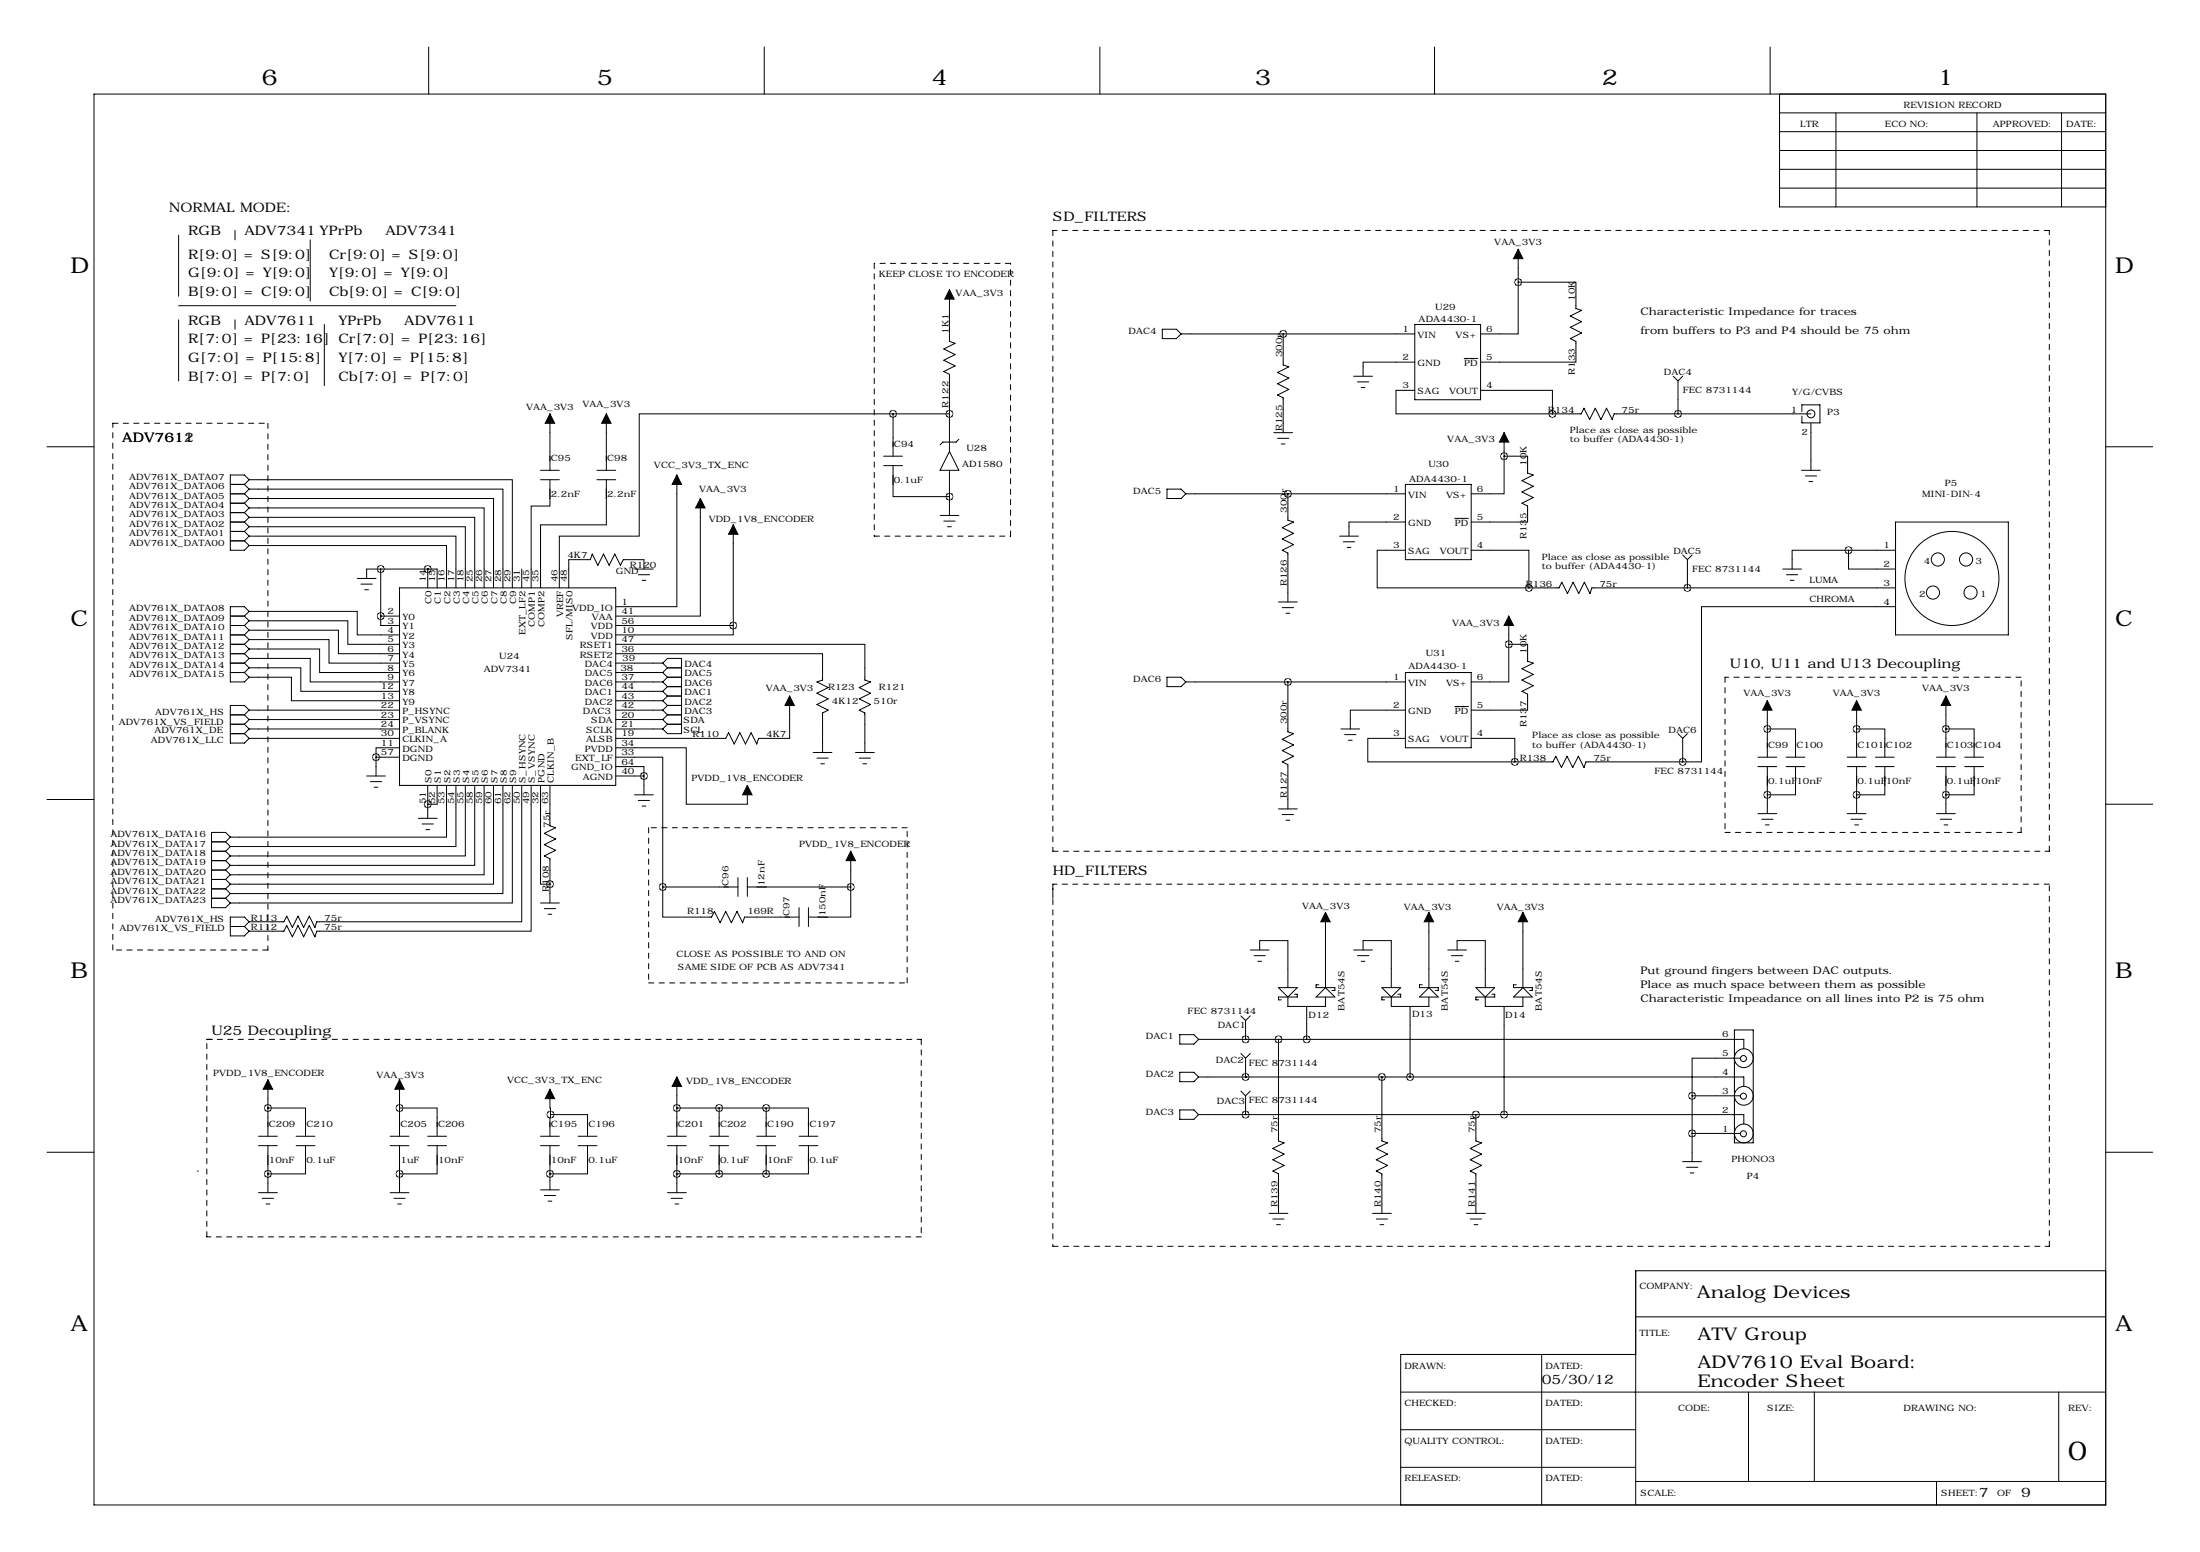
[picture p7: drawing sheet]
<svg xmlns="http://www.w3.org/2000/svg" width="594mm" height="419mm" viewBox="0 0 594 419" stroke-linecap="round" stroke-linejoin="round" font-family="sans-serif">
<g fill="none" stroke="#000" stroke-width=".27">
<path d="M115.8 12.7v12.7M206.5 12.7v12.7M297.2 12.7v12.7M387.6 12.7v12.7M478.3 12.7v12.7M25.4 25.4h543.6v381h-543.6zM480.8 25.4v30.5h88.2M480.8 30.5h88.2M480.8 35.6h88.2M496.1 30.5v25.4M534.2 30.5v25.4M557 30.5v25.4"/>
<path d="M480.8 40.6h88.2M480.8 45.7h88.2M480.8 50.8h88.2M48.3 63.5v16.5M63.5 62.2v2.6M83.8 64.8v16.5M256.5 78.2v14l1.6 .5-3.1 1.5 3.1 1.6-3.1 1.5 3.1 1.5-3.1 1.5 1.5 .8v20.8M410.2 76.2h15.6v7.1l1.5 .5-3 1.5 3 1.6-3 1.5 3 1.5-3 1.5 1.5 .8v5.6h-25.8M410.2 76.2v14h-10.2M410.2 67.3v8.9M48.3 86.4v16.5M48.3 82.6h74.9"/>
<path d="M63.5 86.4v2.5M87.6 87.6v16.5M314 88.9h3.9l1.2 1.3-1.2 1.2h-3.9zM319.1 90.2h63.2M346.7 90.2v8.4l1.5 .5-3 1.5 3 1.5-3 1.5 3 1.6-3 1.5 1.5 .7v9.4M382.3 97.8h-14v3.8M382.3 87.6h17.7v20.3h-17.7zM395.6 96.8h3.7M148.6 111.8v15.2M163.8 111.8v15.2M241.3 111.8h-68.6v33h-21.6v14M241.3 111.8v11.4"/>
<path d="M241.3 111.8h15.2M259.1 118.6l-.8 .8h-3.5l-.8 .7M344.2 116.8h5M345.2 118.4h3M346.2 119.9h1M365.8 101.6h5M366.8 103.1h3M367.8 104.6h1M382.3 105.4h-5.1v6.4h42.3M400 105.4h19.5v6.4M406.4 116.8v6.4M419.5 111.8h7.7l.8-1.6 1.5 3.1 1.5-3.1 1.6 3.1 1.5-3.1 1.5 3.1 .5-1.5h53.2"/>
<path d="M452.1 101.6l1.3 1.3M453.4 102.9v8.9M454.7 101.6l-1.3 1.3M486.9 111.2v-1.9h4.8v4.9h-4.8v-1.8M489.3 111.8h.1M489.3 114.3v12.7M12.7 120.6h12.7M62.2 130.8h3.8M62.2 133.3h3.8M62.2 135.9h3.8M62.2 138.4h3.8M66 130.8l1.3 1.3"/>
<path d="M66 133.3l1.3 1.3M66 135.9l1.3 1.3M66 138.4l1.3 1.3M67.3 139.7h61v19.1M67.3 137.2h63.5v21.6M67.3 134.6h66v24.2M67.3 132.1h68.6v26.7M67.3 129.5h71.1v29.3M67.3 129.5l-1.3-1.2h-3.8v20.3h3.8l1.3-1.3M67.3 129.5l-1.3 1.3M67.3 132.1l-1.3 1.2M67.3 134.6l-1.3 1.3"/>
<path d="M67.3 137.2l-1.3 1.2M67.3 139.7l-1.3 1.3M146 127h5.1M146 129.5h5.1M148.6 129.5v7.2h-5.1v22.1M161.3 127h5.1M161.3 129.5h5.1M163.8 129.5v12.2h-17.8v17.1M182.9 128.3v35.5h-16.5M189.2 134.6v31.8h-22.8M238.8 123.2h5M238.8 125.7h5"/>
<path d="M241.3 125.7v8.4h15.2M254 139.2h5.1M256.5 127v12.2M256.5 121.9l2.6 5.1h-5.1zM315.3 132.1h3.8l1.3 1.2-1.3 1.3h-3.8zM320.4 133.3h59.3M348 133.3v7.2l1.5 .5-3 1.5 3 1.5-3 1.5 3 1.6-3 1.5 1.5 .8v13.2M379.7 130.8h17.8v20.3h-17.8zM393.1 140h3.6M406.4 123.2h6.3v4.6l1.6 .5-3.1 1.5 3.1 1.5-3.1 1.5 3.1 1.6-3.1 1.5 1.5 .8v4.3h-15.2M406.4 123.2v10.1h-8.9M486.8 127h5"/>
<path d="M487.8 128.5h3M488.8 130h1M569 120.6h12.7M62.2 141h3.8M62.2 143.5h3.8M62.2 146.1h3.8M66 141l1.3 1.2M66 143.5l1.3 1.3M66 146.1l1.3 1.2M67.3 147.3h53.3v11.5M67.3 144.8h55.9v14M67.3 142.2h58.4v16.6"/>
<path d="M67.3 142.2l-1.3 1.3M67.3 144.8l-1.3 1.3M96.5 156.2h5.1M97.5 157.7h3.1M98.6 159.3h1M99.1 156.2v-2.5h19v5.1M102.9 153.7v15.2h5M107.9 158.8h58.5v53.3h-58.5zM115.6 153.7h.1M115.6 153.7v5.1M141 153.7v5.1M171.4 153.7h5.1"/>
<path d="M172.5 155.2h3M173.5 156.7h1M174 153.7v-2.6h-5.6l-.8 1.6-1.5-3.1-1.5 3.1-1.5-3.1-1.6 3.1-1.5-3.1-.5 1.5h-5.8v7.7M198.1 141.7v27.2M255 140.7h3.1M256 142.2h1M361.9 144.8h5.1M363 146.3h3M364 147.8h1M379.7 141h-15.2v3.8M379.7 148.6h-7.6v10.2h41M397.5 148.6h15.6v10.2"/>
<path d="M413.1 158.8h8.1l.8-1.6 1.5 3.1 1.5-3.1 1.6 3.1 1.5-3.1 1.5 3.1 .5-1.5h82.1M454.7 149.9l1.2 1.2M455.9 151.1v7.7M457.2 149.9l-1.3 1.2M481.7 153.7h5.1M482.7 155.2h3M483.7 156.7h1M499.5 148.6h-15.3v5.1M499.5 148.6v5.1h12.7M499.5 148.6h12.7M512.2 141h30.4v30.4h-30.4zM62.2 171.4h3.8"/>
<path d="M62.2 166.4h3.8M62.2 168.9h3.8M62.2 174h3.8M62.2 176.5h3.8M62.2 179.1h3.8M66 179.1l1.3 1.2M66 176.5l1.3 1.3M66 174l1.3 1.3M66 171.4l1.3 1.3M66 168.9l1.3 1.3M66 166.4l1.3 1.2M67.3 170.2h24.1v6.3h16.5"/>
<path d="M67.3 172.7h21.6v6.4h19M67.3 175.3h19.1v6.3h21.5M67.3 177.8h16.5v6.3h24.1M67.3 167.6h26.7v6.4h13.9M67.3 165.1h29.2v6.3h11.4M67.3 165.1l-1.3-1.3h-3.8v20.3h3.8l1.3-1.2M67.3 177.8l-1.3 1.3M67.3 175.3l-1.3 1.2M67.3 172.7l-1.3 1.3M67.3 170.2l-1.3 1.2M67.3 167.6l-1.3 1.3M67.3 165.1l-1.3 1.3"/>
<path d="M102.9 166.4h.1M102.9 166.4h5M166.4 176.5h55.8v7.1l-1.5 .5 3.1 1.6-3.1 1.5 3.1 1.5-3.1 1.5 3.1 1.6-1.6 .7v10.7M166.4 174h67.3v9.6l1.5 .5-3 1.6 3 1.5-3 1.5 3 1.5-3 1.6 1.5 .7v10.7M166.4 168.9h31.7M166.4 179.1h12.7M179.1 179.1l1.2-1.3h3.8v20.3h-3.8l-1.2-1.3M179.1 179.1l1.2 1.2M198.1 168.9v2.5h-31.7M345.4 162.6h5.1M346.5 164.1h3M347.5 165.6h1"/>
<path d="M407.7 174h5v4.6l1.6 .5-3.1 1.5 3.1 1.5-3.1 1.5 3.1 1.6-3.1 1.5 1.5 .8v4.3h-15.2M407.7 174v10.1h-10.2M407.7 166.4v7.6M512.2 163.8h-52.5v41.9h-5M62.2 181.6h3.8M62.2 198.1h3.8M62.2 195.6h3.8M62.2 193h3.8M66 195.6l1.3 1.2M66 198.1l1.3 1.3M66 193l1.3 1.3M66 181.6l1.3 1.3"/>
<path d="M67.3 180.3h14v6.4h26.6M67.3 182.9h11.4v6.3h29.2M67.3 191.8h40.6M67.3 199.4h40.6M67.3 194.3h40.6M67.3 196.8h40.6M67.3 191.8l-1.3-1.3h-3.8v10.2h3.8l1.3-1.3M67.3 196.8l-1.3 1.3M67.3 194.3l-1.3 1.3M67.3 191.8l-1.3 1.2M67.3 180.3l-1.3 1.3M166.4 181.6h12.7"/>
<path d="M166.4 184.1h12.7M166.4 191.8h12.7M166.4 186.7h12.7M166.4 189.2h12.7M166.4 194.3h12.7M166.4 196.8h12.7M179.1 194.3l1.2 1.3M179.1 191.8l1.2 1.2M179.1 189.2l1.2 1.3M179.1 186.7l1.2 1.3M179.1 184.1l1.2 1.3M179.1 181.6l1.2 1.3"/>
<path d="M180.3 195.6h3.8M180.3 195.6l-1.2 1.2M180.3 193h3.8M180.3 193l-1.2 1.3M180.3 190.5h3.8M180.3 190.5l-1.2 1.3M180.3 188h3.8M180.3 188l-1.2 1.2M180.3 185.4h3.8M180.3 185.4l-1.2 1.3M180.3 182.9h3.8M180.3 182.9l-1.2 1.2"/>
<path d="M180.3 180.3h3.8M180.3 180.3l-1.2 1.3M213.4 188v11.4h-8.4l-.5 1.5-1.6-3-1.5 3-1.5-3-1.5 3-1.6-3-.7 1.5h-29.7M315.3 182.9h3.8l1.3 1.2-1.3 1.3h-3.8zM320.4 184.1h59.3M348 184.1v13.5l1.5 .5-3 1.5 3 1.6-3 1.5 3 1.5-3 1.5 1.5 .8v11.9M362.3 196.8h5.1M363.3 198.4h3.1M364.3 199.9h1.1M379.7 191.8h-14.9v5M379.7 199.4h-10.1v6.3h39.7M379.7 181.6h17.8v20.3h-17.8z"/>
<path d="M393.1 190.8h3.6M397.5 199.4h11.8v6.3M453.4 198.1l1.3 1.3M454.7 199.4v6.3M455.9 198.1l-1.2 1.3M477.5 196.8h7.6v7.7M477.5 189.2v15.3M501.6 196.8h7.7v7.7M501.6 189.2v15.3M525.8 196.8h7.6v7.7M525.8 188v16.5M12.7 215.9h12.7"/>
<path d="M99.1 209.5h5M100.1 211.1h3M101.1 212.6h1M101.6 204.5h6.3M101.6 204.5v5M107.9 201.9h-6.3v2.6M115.6 217.2h.1M115.6 212.1v8.9M118.1 212.1v5.1h-2.5M120.6 212.1v14h-58.4M123.2 212.1v16.5h-61M125.7 212.1v19h-63.5"/>
<path d="M128.3 212.1v21.6h-66.1M130.8 212.1v24.1h-68.6M133.3 212.1v26.7h-71.1M135.9 212.1v29.2h-73.7M138.4 212.1v31.7h-76.2M141 212.1v36.8h-55.4l-.5 1.5-1.5-3-1.6 3-1.5-3-1.5 3-1.5-3-.8 1.5h-9.4M143.5 212.1v39.4h-57.9l-.5 1.5-1.5-3.1-1.6 3.1-1.5-3.1-1.5 3.1-1.5-3.1-.8 1.6h-9.4M146 212.1v26.7h2.6M148.6 212.1v10.9l1.5 .5-3 1.5 3 1.6-3 1.5 3 1.5-3 1.5 1.5 .8v11.9M166.4 207h7.6v2.5M166.4 201.9h19v15.3h16.5v-5.1M166.4 204.5h12.7v35"/>
<path d="M166.4 209.5h7.6M171.4 214.6h5.1M172.5 216.2h3M173.5 217.7h1M174 209.5v5.1M219.7 203.2h5.1M220.7 204.7h3.1M221.7 206.2h1.1M231.1 203.2h5.1M232.2 204.7h3M233.2 206.2h1M345.4 218.4h5.1"/>
<path d="M346.5 220h3M409.3 205.7h10.3l.8-1.5 1.5 3.1 1.5-3.1 1.5 3.1 1.6-3.1 1.5 3.1 .5-1.6h26.2M475 204.5h5.1M475 207h5.1M475 219.7h5.1M477.5 207v12.7M482.6 204.5h5.1M482.6 207h5.1M485.1 207v7.6h-7.6M499.1 204.5h5.1M499.1 207h5.1M499.1 219.7h5.1"/>
<path d="M501.6 207v12.7M506.7 204.5h5.1M506.7 207h5.1M509.3 207v7.6h-7.7M523.2 204.5h5.1M523.2 207h5.1M523.2 219.7h5.1M525.8 207v12.7M530.9 204.5h5M530.9 207h5M533.4 207v7.6h-7.6M569 217.2h12.7"/>
<path d="M57.1 227.3h3.9M57.1 229.9h3.9M57.1 232.4h3.9M57.1 234.9h3.9M57.1 237.5h3.9M61 227.3l1.2 1.3M61 229.9l1.2 1.2M61 232.4l1.2 1.3M61 234.9l1.2 1.3M61 237.5l1.2 1.3M62.2 226.1l-1.2 1.2M62.2 226.1l-1.2-1.3h-3.9v20.3h3.9l1.2-1.3"/>
<path d="M62.2 228.6l-1.2 1.3M62.2 231.1l-1.2 1.3M62.2 233.7l-1.2 1.2M62.2 236.2l-1.2 1.3M62.2 238.8l-1.2 1.2M113 221h5.1M114 222.5h3.1M115.1 224h1M179.1 239.5v8.1h13.2l.7-1.5 1.6 3.1 1.5-3.1 1.5 3.1 1.5-3.1 1.6 3.1 .5-1.6h14.7M179.1 239.5h20.3M199.4 237v5.1M201.9 239.5h28"/>
<path d="M201.9 237v5.1M229.9 239.5v8.1h-11.5M229.9 229.9v9.6M347.5 221.5h1M476 221.2h3M477 222.8h1M500.1 221.2h3.1M501.1 222.8h1.1M524.3 221.2h3M525.3 222.8h1M57.1 240h3.9M57.1 242.6h3.9"/>
<path d="M61 242.6l1.2 1.2M61 240l1.2 1.3M62.2 250.2h3.8M62.2 241.3l-1.2 1.3M66 250.2l1.3 1.3M67.3 248.9l-1.3-1.3h-3.8v5.1h3.8l1.3-1.2M67.3 248.9l-1.3 1.3M146 243.8h5.1M147.1 245.4h3M148.1 246.9h1M215.9 245.1v5.1M218.4 245.1v5.1"/>
<path d="M337.8 256.5h5.1M338.8 258.1h3.1M339.9 259.6h1M340.4 256.5v-2.5h7.6v12.7M358.1 246.4v20.3M365.8 256.5h5M366.8 258.1h3M367.8 259.6h1M368.3 256.5v-2.5h7.6v12.7M386.1 246.4v20.3M391.2 256.5h5M392.2 258.1h3"/>
<path d="M393.2 259.6h1M393.7 256.5v-2.5h7.6v12.7M411.5 246.4v20.3M318.8 279.4h3.8l1.2 1.3-1.2 1.2h-3.8zM335.3 274.3l1.2 1.3M336.5 275.6v5.1M337.8 274.3l-1.3 1.3M345.4 266.7h5.1l-2.5 2.5zM348 269.2v2.6h10.1v-2.6M349.8 268.5h.7v.7h-5.1v.8h.8M353.1 271.8v8.9M355.6 269.2l2.5-2.5 2.6 2.5z"/>
<path d="M356.4 265.9h-.8v.8h5.1v.8h-.8M373.4 266.7h5.1l-2.6 2.5zM375.9 269.2v2.6h10.2v-2.6M377.7 268.5h.8v.7h-5.1v.8h.7M381 271.8v19M383.5 269.2l2.6-2.5 2.5 2.5zM384.3 265.9h-.8v.8h5.1v.8h-.7M398.8 266.7h5.1l-2.6 2.5zM401.3 269.2v2.6h10.2v-2.6M403.1 268.5h.8v.7h-5.1v.8h.7M406.4 271.8v29.2M408.9 269.2l2.6-2.5 2.5 2.5z"/>
<path d="M409.7 265.9h-.8v.8h5.1v.8h-.7M468.6 278.1h5.1v30.5h-5.1zM72.4 299.2h10.1v7.6M72.4 291.6v15.2M107.9 299.2h10.2v7.6M107.9 291.6v15.2M148.6 294.1l.1 6.9M182.9 290.8v16M182.9 299.2h24.1M194.3 299.2v7.6M207 299.2h11.4v7.6M207 299.2v7.6"/>
<path d="M318.8 299.7h3.8l1.2 1.3-1.2 1.3h-3.8zM318.8 289.6h3.8l1.2 1.2-1.2 1.3h-3.8zM323.8 280.7h147.4v2.5M323.8 290.8h147.4v2.6M335.3 284.5l1.2 1.3M335.3 294.6l1.2 1.3M336.5 290.8h.1M336.5 280.7h.1M336.5 285.8v5M336.5 295.9v5.1M337.8 284.5l-1.3 1.3M337.8 294.6l-1.3 1.3"/>
<path d="M345.4 280.7v27.4l1.6 .5-3.1 1.5 3.1 1.6-3.1 1.5 3.1 1.5-3.1 1.5 1.5 .8v10.7M373.4 290.8v17.3l1.5 .5-3 1.5 3 1.6-3 1.5 3 1.5-3 1.5 1.5 .8v10.7M457.2 295.9h13M457.2 295.9v17.8M470.2 285.8h-13v10.1M12.7 311.1h12.7M53.3 316.2h.1M69.8 306.8h5.1M69.8 309.4h5.1M72.4 309.4v12.7M80 306.8h5.1M80 309.4h5.1"/>
<path d="M82.5 309.4v7.6h-10.1M105.4 306.8h5.1M105.4 309.4h5.1M107.9 309.4v12.7M115.6 306.8h5M115.6 309.4h5M118.1 309.4v7.6h-10.2M146 306.8h5.1M146 309.4h5.1M148.6 309.4v11.9M148.7 301l-.1 5.8M148.7 301h10v5.8"/>
<path d="M156.2 306.8h5.1M156.2 309.4h5.1M158.7 309.4v7.6h-10.1M180.3 306.8h5.1M180.3 309.4h5.1M182.9 309.4v12.7M182.9 317h24.1M191.8 306.8h5M191.8 309.4h5M194.3 309.4v7.6M204.5 306.8h5M204.5 309.4h5"/>
<path d="M207 309.4v7.6M215.9 306.8h5.1M215.9 309.4h5.1M218.4 309.4v7.6h-11.4M323.8 301h147.4v2.5M336.5 301h.1M398.8 301v7.1l1.5 .5-3 1.5 3 1.6-3 1.5 3 1.5-3 1.5 1.5 .8v10.7M454.7 313.7h5M455.7 315.2h3M456.7 316.7h1M457.2 306.1h13M569 311.1h12.7"/>
<path d="M69.8 322.1h5.1M70.9 323.6h3M71.9 325.1h1M105.4 322.1h5.1M106.4 323.6h3.1M107.4 325.1h1.1M146 321.3h5.1M147.1 322.8h3M148.1 324.4h1M180.3 322.1h5.1M181.4 323.6h3M182.4 325.1h1"/>
<path d="M342.9 327.7h5.1M343.9 329.2h3.1M344.9 330.7h1M370.8 327.7h5.1M371.9 329.2h3M372.9 330.7h1M396.2 327.7h5.1M397.3 329.2h3M398.3 330.7h1M442 355.6h127M569 343.2h-127v63.2M378.5 375.9h190.5"/>
<path d="M416.6 365.8v40.6M442 365.8h-63.5v40.6M472.4 375.9v24.1M490.2 375.9v24.1M556.3 375.9v24.1M378.5 386.1h63.5M378.5 396.2h63.5M442 400h127M523.2 400v6.4"/>
<circle cx="489.3" cy="111.8" r="1.07"/>
<circle cx="523.6" cy="151.1" r="1.78"/>
<circle cx="527.4" cy="156.2" r="12.7"/>
<circle cx="531.2" cy="151.1" r="1.78"/>
<circle cx="522.3" cy="160" r="1.78"/>
<circle cx="532.4" cy="160" r="1.78"/>
<circle cx="471.1" cy="285.9" r=".81"/>
<circle cx="471.1" cy="296" r=".81"/>
<circle cx="471.2" cy="285.7" r="2.54"/>
<circle cx="471.2" cy="295.9" r="2.54"/>
<circle cx="471.1" cy="306.2" r=".81"/>
<circle cx="471.2" cy="306.1" r="2.54"/>
</g>
<g fill="none" stroke="#000" stroke-width=".27" stroke-dasharray="1.4 1.4">
<path d="M236.2 71.1v73.7M273 71.1h-36.8M284.5 62.2v167.7M553.7 62.2h-269.2M30.5 114.3h41.9M72.4 114.3v142.2M236.2 144.8h36.8M273 144.8v-73.7M466.1 182.9v41.9M546.1 182.9h-80M175.3 223.5v41.9M245.1 223.5h-69.8"/>
<path d="M284.5 229.9h269.2M284.5 238.8v3.8M466.1 224.8h80M546.1 224.8v-41.9M553.7 229.9v-167.7M553.7 238.8h-269.2M30.5 256.5v-142.2M72.4 256.5h-41.9M284.5 240v96.5M175.3 265.4h69.8M245.1 265.4v-41.9M55.9 280.7h193"/>
<path d="M55.9 280.7h2.5M248.9 280.7v53.3M55.9 334v-53.3M248.9 334h-193M284.5 336.5h269.2M553.7 336.5v-97.7"/>
</g>
<g fill="#000" stroke="#000" stroke-width=".27">
<path d="M256.5 78.2l1.3 2.6h-2.5zM410.2 67.3l1.3 2.6h-2.6zM148.6 111.8l1.3 2.5h-2.6zM163.8 111.8l1.3 2.5h-2.5zM406.4 116.8l1.3 2.6h-2.6zM182.9 128.3l1.2 2.5h-2.5zM189.2 134.6l1.3 2.6h-2.5zM198.1 141.7l1.3 2.6h-2.6zM407.7 166.4l1.2 2.5h-2.5zM213.4 188l1.2 2.5h-2.5zM477.5 189.2l1.3 2.6h-2.6zM501.6 189.2l1.3 2.6h-2.5z"/>
<path d="M525.8 188l1.2 2.5h-2.5zM201.9 212.1l1.3 2.5h-2.5zM229.9 229.9l1.2 2.5h-2.5zM358.1 246.4l1.3 2.5h-2.5zM386.1 246.4l1.2 2.5h-2.5zM411.5 246.4l1.2 2.5h-2.5zM72.4 291.6l1.3 2.5h-2.6zM107.9 291.6l1.3 2.5h-2.5zM148.6 294.1l1.3 2.6h-2.6zM182.9 290.8l1.2 2.6h-2.5z"/>
</g>
<path d="M182.8 317a.07 .07 0 0 0 .1 0 .07 .07 0 0 0-.1 0zM107.9 317a.07 .07 0 0 0 .1 0 .07 .07 0 0 0-.1 0zM107.9 299.2a.07 .07 0 0 0 .1 0 .07 .07 0 0 0-.1 0zM229.8 239.5a.07 .07 0 0 0 .1 0 .07 .07 0 0 0-.1 0zM256.5 111.8a.07 .07 0 0 0 .1 0 .07 .07 0 0 0-.1 0zM241.2 111.8a.1 .1 0 0 0 .2 0 .1 .1 0 0 0-.2 0zM256.5 134.1a.07 .07 0 0 0 .1 0 .07 .07 0 0 0-.1 0zM173.9 209.5a.1 .1 0 0 0 .2 0 .1 .1 0 0 0-.2 0zM179 239.5a.07 .07 0 0 0 .1 0 .07 .07 0 0 0-.1 0zM148.5 317a.1 .1 0 0 0 .2 0 .1 .1 0 0 0-.2 0zM194.2 299.2a.1 .1 0 0 0 .2 0 .1 .1 0 0 0-.2 0zM206.9 299.2a.1 .1 0 0 0 .2 0 .1 .1 0 0 0-.2 0zM194.2 317a.1 .1 0 0 0 .2 0 .1 .1 0 0 0-.2 0zM206.9 317a.1 .1 0 0 0 .2 0 .1 .1 0 0 0-.2 0zM182.8 299.2a.07 .07 0 0 0 .1 0 .07 .07 0 0 0-.1 0zM72.3 299.2a.1 .1 0 0 0 .2 0 .1 .1 0 0 0-.2 0zM72.3 317a.1 .1 0 0 0 .2 0 .1 .1 0 0 0-.2 0zM148.7 301a.07 .07 0 0 0 .1 0 .07 .07 0 0 0-.1 0zM198.1 168.9a.07 .07 0 0 0 .1 0 .07 .07 0 0 0-.1 0zM453.3 111.8a.1 .1 0 0 0 .2 0 .1 .1 0 0 0-.2 0zM410.1 76.2a.1 .1 0 0 0 .2 0 .1 .1 0 0 0-.2 0zM346.6 90.2a.1 .1 0 0 0 .2 0 .1 .1 0 0 0-.2 0zM419.4 111.8a.07 .07 0 0 0 .1 0 .07 .07 0 0 0-.1 0zM499.4 148.6a.07 .07 0 0 0 .1 0 .07 .07 0 0 0-.1 0zM347.9 184.1a.07 .07 0 0 0 .1 0 .07 .07 0 0 0-.1 0zM347.9 133.3a.07 .07 0 0 0 .1 0 .07 .07 0 0 0-.1 0zM413 158.8a.1 .1 0 0 0 .2 0 .1 .1 0 0 0-.2 0zM409.2 205.7a.1 .1 0 0 0 .2 0 .1 .1 0 0 0-.2 0zM455.9 158.7a.07 .07 0 0 0 .1 0 .07 .07 0 0 0-.1 0zM454.6 205.7a.07 .07 0 0 0 .1 0 .07 .07 0 0 0-.1 0zM406.3 123.2a.1 .1 0 0 0 .2 0 .1 .1 0 0 0-.2 0zM407.6 174a.07 .07 0 0 0 .1 0 .07 .07 0 0 0-.1 0zM525.7 214.6a.07 .07 0 0 0 .1 0 .07 .07 0 0 0-.1 0zM477.5 214.6a.07 .07 0 0 0 .1 0 .07 .07 0 0 0-.1 0zM501.6 214.6a.07 .07 0 0 0 .1 0 .07 .07 0 0 0-.1 0zM477.5 196.9a.07 .07 0 0 0 .1 0 .07 .07 0 0 0-.1 0zM501.6 196.8a.07 .07 0 0 0 .1 0 .07 .07 0 0 0-.1 0zM525.7 196.8a.07 .07 0 0 0 .1 0 .07 .07 0 0 0-.1 0zM336.5 301a.07 .07 0 0 0 .1 0 .07 .07 0 0 0-.1 0zM336.5 290.8a.07 .07 0 0 0 .1 0 .07 .07 0 0 0-.1 0zM373.3 290.8a.07 .07 0 0 0 .1 0 .07 .07 0 0 0-.1 0zM398.7 301a.07 .07 0 0 0 .1 0 .07 .07 0 0 0-.1 0zM380.9 290.8a.1 .1 0 0 0 .2 0 .1 .1 0 0 0-.2 0zM353 280.7a.07 .07 0 0 0 .1 0 .07 .07 0 0 0-.1 0zM345.4 280.7a.07 .07 0 0 0 .1 0 .07 .07 0 0 0-.1 0zM336.5 280.7a.07 .07 0 0 0 .1 0 .07 .07 0 0 0-.1 0zM406.3 301a.1 .1 0 0 0 .2 0 .1 .1 0 0 0-.2 0zM148.5 238.8a.1 .1 0 0 0 .2 0 .1 .1 0 0 0-.2 0zM101.5 204.5a.1 .1 0 0 0 .2 0 .1 .1 0 0 0-.2 0zM115.5 153.7a.07 .07 0 0 0 .1 0 .07 .07 0 0 0-.1 0zM102.8 166.4a.07 .07 0 0 0 .1 0 .07 .07 0 0 0-.1 0zM102.8 153.7a.07 .07 0 0 0 .1 0 .07 .07 0 0 0-.1 0zM115.5 217.2a.07 .07 0 0 0 .1 0 .07 .07 0 0 0-.1 0zM457.1 306.1a.1 .1 0 0 0 .2 0 .1 .1 0 0 0-.2 0zM457.1 295.9a.1 .1 0 0 0 .2 0 .1 .1 0 0 0-.2 0z" fill="#000" stroke="#000" stroke-width="1.9"/>
<text font-size="7.1" x="558.7" y="394.3">0</text>
<g font-size="5.9">
<text x="70.6" y="22.9">6</text>
<text x="161.3" y="22.9">5</text>
<text x="251.7" y="22.9">4</text>
<text x="339.1" y="22.9">3</text>
<text x="432.8" y="22.9">2</text>
<text x="523.5" y="22.9">1</text>
<text x="19" y="73.7">D</text>
<text x="571.5" y="73.7">D</text>
<text x="19" y="168.9">C</text>
<text x="571.5" y="168.9">C</text>
<text x="19" y="264.2">B</text>
<text x="571.5" y="264.2">B</text>
<text x="19" y="359.4">A</text>
<text x="571.5" y="359.4">A</text>
</g>
<g font-size="4.7">
<text x="458.5" y="350.5">Analog Devices</text>
<text x="458.6" y="361.8">ATV Group</text>
<text x="458.6" y="369.4">ADV7610 Eval Board:</text>
<text x="458.6" y="374.5">Encoder Sheet</text>
</g>
<g font-size="3.6">
<text x="45.7" y="57.1">NORMAL MODE:</text>
<text x="284.5" y="59.7">SD_FILTERS</text>
<text x="50.8" y="63.5">RGB</text>
<text x="66" y="63.5">ADV7341 YPrPb</text>
<text x="104.1" y="63.5">ADV7341</text>
<text x="50.8" y="69.9">R[9:0] = S[9:0]</text>
<text x="88.9" y="69.9">Cr[9:0] = S[9:0]</text>
<text x="50.8" y="74.9">G[9:0] = Y[9:0]</text>
<text x="88.9" y="74.9">Y[9:0] = Y[9:0]</text>
<text x="50.8" y="80">B[9:0] = C[9:0]</text>
<text x="88.9" y="80">Cb[9:0] = C[9:0]</text>
<text x="50.8" y="87.6">RGB</text>
<text x="66" y="87.6">ADV7611</text>
<text x="91.4" y="87.6">YPrPb</text>
<text x="109.2" y="87.6">ADV7611</text>
<text x="50.8" y="92.7">R[7:0] = P[23:16] Cr[7:0] = P[23:16]</text>
<text x="50.8" y="97.8">G[7:0] = P[15:8]</text>
<text x="91.4" y="97.8">Y[7:0] = P[15:8]</text>
<text x="50.8" y="102.9">B[7:0] = P[7:0]</text>
<text x="91.4" y="102.9">Cb[7:0] = P[7:0]</text>
<text x="33" y="119.4">ADV7611</text>
<text x="33" y="119.4">ADV7612</text>
<text x="467.4" y="180.3">U10, U11 and U13 Decoupling</text>
<text x="284.5" y="236.2">HD_FILTERS</text>
<text x="57.1" y="279.4">U25 Decoupling</text>
<text x="416.6" y="373.7">05/30/12</text>
<text x="534.7" y="404.1">7</text>
<text x="546.1" y="404.1">9</text>
</g>
<g font-size="2.8">
<text x="443.2" y="85.1">Characteristic Impedance for traces</text>
<text x="443.2" y="90.1">from buffers to P3 and P4 should be 75 ohm</text>
<text x="443.2" y="262.9">Put ground fingers between DAC outputs.</text>
<text x="443.2" y="266.7">Place as much space between them as possible</text>
<text x="443.2" y="270.5">Characteristic Impeadance on all lines into P2 is 75 ohm</text>
</g>
<g font-size="2.4">
<text x="514.4" y="29.2">REVISION RECORD</text>
<text x="486.4" y="34.3">LTR</text>
<text x="509.3" y="34.3">ECO NO:</text>
<text x="538.5" y="34.3">APPROVED:</text>
<text x="558.3" y="34.3">DATE:</text>
<text x="403.8" y="66">VAA_3V3</text>
<text x="237.5" y="74.9">KEEP CLOSE TO ENCODER</text>
<text x="258.2" y="80">VAA_3V3</text>
<text x="387.8" y="83.8">U29</text>
<text x="425.6" y="81.3" transform="rotate(-90 425.6 81.3)">10K</text>
<text x="379" y="89.7">1</text>
<text x="383.3" y="86.9">ADA4430-1</text>
<text x="401.6" y="89.7">6</text>
<text x="256.3" y="90.2" transform="rotate(-90 256.3 90.2)">1K1</text>
<text x="304.9" y="90.2">DAC4</text>
<text x="383" y="91.2">VIN</text>
<text x="393.3" y="91.2">VS+</text>
<text x="346.5" y="96.5" transform="rotate(-90 346.5 96.5)">300r</text>
<text x="379" y="97.3">2</text>
<text x="383" y="98.8">GND</text>
<text x="395.6" y="98.8">PD</text>
<text x="401.6" y="97.3">5</text>
<text x="425.6" y="101.2" transform="rotate(-90 425.6 101.2)">R133</text>
<text x="449.6" y="101.4">DAC4</text>
<text x="379" y="104.9">3</text>
<text x="383" y="106.4">SAG</text>
<text x="391.5" y="106.4">VOUT</text>
<text x="401.6" y="104.9">4</text>
<text x="454.7" y="106.2">FEC 8731144</text>
<text x="484.2" y="106.7">Y/G/CVBS</text>
<text x="142.1" y="110.7">VAA_3V3</text>
<text x="157.4" y="110">VAA_3V3</text>
<text x="256.3" y="110.1" transform="rotate(-90 256.3 110.1)">R122</text>
<text x="418.3" y="111.5">R134</text>
<text x="438.2" y="111.5">75r</text>
<text x="483.8" y="111.4">1</text>
<text x="493.7" y="112.2">P3</text>
<text x="346.5" y="116.4" transform="rotate(-90 346.5 116.4)">R125</text>
<text x="391.1" y="119.4">VAA_3V3</text>
<text x="424.2" y="116.8">Place as close as possible</text>
<text x="424.2" y="119.4">to buffer (ADA4430-1)</text>
<text x="486.8" y="117.4">2</text>
<text x="148.8" y="124.5">C95</text>
<text x="164.1" y="124.5">C98</text>
<text x="241.6" y="120.7">C94</text>
<text x="261.1" y="121.9">U28</text>
<text x="412.5" y="125.7" transform="rotate(-90 412.5 125.7)">10K</text>
<text x="34.9" y="129.5">ADV761X_DATA07</text>
<text x="176.7" y="126.5">VCC_3V3_TX_ENC</text>
<text x="241.6" y="130.3">0.1uF</text>
<text x="259.9" y="126">AD1580</text>
<text x="380.8" y="130">ADA4430-1</text>
<text x="385.9" y="126.2">U30</text>
<text x="525.5" y="131.3">P5</text>
<text x="34.9" y="132.1">ADV761X_DATA06</text>
<text x="34.9" y="134.6">ADV761X_DATA05</text>
<text x="34.9" y="137.2">ADV761X_DATA04</text>
<text x="148.8" y="134.2">2.2nF</text>
<text x="164.1" y="134.2">2.2nF</text>
<text x="188.9" y="132.8">VAA_3V3</text>
<text x="306.2" y="133.4">DAC5</text>
<text x="376.4" y="132.8">1</text>
<text x="380.5" y="134.4">VIN</text>
<text x="390.8" y="134.4">VS+</text>
<text x="399" y="132.8">6</text>
<text x="519.4" y="134.2">MINI-DIN-4</text>
<text x="34.9" y="139.7">ADV761X_DATA03</text>
<text x="34.9" y="142.2">ADV761X_DATA02</text>
<text x="191.5" y="141">VDD_1V8_ENCODER</text>
<text x="347.7" y="138.4" transform="rotate(-90 347.7 138.4)">300r</text>
<text x="376.4" y="140.5">2</text>
<text x="380.5" y="142">GND</text>
<text x="393.1" y="142">PD</text>
<text x="399" y="140.5">5</text>
<text x="34.9" y="144.8">ADV761X_DATA01</text>
<text x="34.9" y="147.3">ADV761X_DATA00</text>
<text x="376.4" y="148.1">3</text>
<text x="380.5" y="149.6">SAG</text>
<text x="389" y="149.6">VOUT</text>
<text x="399" y="148.1">4</text>
<text x="412.5" y="145.6" transform="rotate(-90 412.5 145.6)">R135</text>
<text x="452.1" y="149.6">DAC5</text>
<text x="508.9" y="148.1">1</text>
<text x="153.3" y="150.7">4K7</text>
<text x="166.4" y="154.9">GND</text>
<text x="170.2" y="153.5">R120</text>
<text x="416.6" y="153.7">to buffer (ADA4430-1)</text>
<text x="416.6" y="151.1">Place as close as possible</text>
<text x="457.2" y="154.5">FEC 8731144</text>
<text x="508.9" y="153.2">2</text>
<text x="519.8" y="152.4">4</text>
<text x="533.8" y="152.4">3</text>
<text x="115.1" y="157.2" transform="rotate(-90 115.1 157.2)">14</text>
<text x="117.6" y="157.2" transform="rotate(-90 117.6 157.2)">15</text>
<text x="120.1" y="157.2" transform="rotate(-90 120.1 157.2)">16</text>
<text x="122.7" y="157.2" transform="rotate(-90 122.7 157.2)">17</text>
<text x="125.2" y="157.2" transform="rotate(-90 125.2 157.2)">18</text>
<text x="127.8" y="157.2" transform="rotate(-90 127.8 157.2)">25</text>
<text x="130.3" y="157.2" transform="rotate(-90 130.3 157.2)">26</text>
<text x="132.8" y="157.2" transform="rotate(-90 132.8 157.2)">27</text>
<text x="135.4" y="157.2" transform="rotate(-90 135.4 157.2)">28</text>
<text x="137.9" y="157.2" transform="rotate(-90 137.9 157.2)">29</text>
<text x="140.5" y="157.2" transform="rotate(-90 140.5 157.2)">31</text>
<text x="143" y="157.2" transform="rotate(-90 143 157.2)">45</text>
<text x="145.5" y="157.2" transform="rotate(-90 145.5 157.2)">35</text>
<text x="150.6" y="157.2" transform="rotate(-90 150.6 157.2)">46</text>
<text x="153.2" y="157.2" transform="rotate(-90 153.2 157.2)">48</text>
<text x="347.7" y="158.3" transform="rotate(-90 347.7 158.3)">R126</text>
<text x="412.3" y="158.5">R136</text>
<text x="432.2" y="158.5">75r</text>
<text x="489" y="157.5">LUMA</text>
<text x="508.9" y="158.2">3</text>
<text x="518.5" y="161.3">2</text>
<text x="535" y="161.3">1</text>
<text x="34.9" y="167.6">ADV761X_DATA09</text>
<text x="34.9" y="165.1">ADV761X_DATA08</text>
<text x="104.7" y="165.9">2</text>
<text x="108.7" y="167.4">Y0</text>
<text x="116.6" y="163.2" transform="rotate(-90 116.6 163.2)">C0</text>
<text x="119.1" y="163.2" transform="rotate(-90 119.1 163.2)">C1</text>
<text x="121.7" y="163.2" transform="rotate(-90 121.7 163.2)">C2</text>
<text x="124.2" y="163.2" transform="rotate(-90 124.2 163.2)">C3</text>
<text x="126.8" y="163.2" transform="rotate(-90 126.8 163.2)">C4</text>
<text x="129.3" y="163.2" transform="rotate(-90 129.3 163.2)">C5</text>
<text x="131.8" y="163.2" transform="rotate(-90 131.8 163.2)">C6</text>
<text x="134.4" y="163.2" transform="rotate(-90 134.4 163.2)">C7</text>
<text x="136.9" y="163.2" transform="rotate(-90 136.9 163.2)">C8</text>
<text x="139.5" y="163.2" transform="rotate(-90 139.5 163.2)">C9</text>
<text x="152.2" y="166.7" transform="rotate(-90 152.2 166.7)">VREF</text>
<text x="154.6" y="164.9">VDD_IO</text>
<text x="159.9" y="167.4">VAA</text>
<text x="167.9" y="163.3">1</text>
<text x="167.9" y="165.9">41</text>
<text x="489" y="162.6">CHROMA</text>
<text x="508.9" y="163.3">4</text>
<text x="34.9" y="172.7">ADV761X_DATA11</text>
<text x="34.9" y="170.2">ADV761X_DATA10</text>
<text x="104.7" y="168.4">3</text>
<text x="104.7" y="170.9">4</text>
<text x="104.7" y="173.5">5</text>
<text x="108.7" y="169.9">Y1</text>
<text x="108.7" y="172.5">Y2</text>
<text x="142" y="171.5" transform="rotate(-90 142 171.5)">EXT_LF2</text>
<text x="144.5" y="169.3" transform="rotate(-90 144.5 169.3)">COMP1</text>
<text x="147.1" y="169.3" transform="rotate(-90 147.1 169.3)">COMP2</text>
<text x="154.7" y="172.8" transform="rotate(-90 154.7 172.8)">SFL/MIS0</text>
<text x="159.6" y="172.5">VDD</text>
<text x="159.6" y="169.9">VDD</text>
<text x="167.9" y="173.5">47</text>
<text x="167.9" y="170.9">10</text>
<text x="167.9" y="168.4">56</text>
<text x="392.3" y="168.9">VAA_3V3</text>
<text x="34.9" y="177.8">ADV761X_DATA13</text>
<text x="34.9" y="175.3">ADV761X_DATA12</text>
<text x="104.7" y="176">6</text>
<text x="104.7" y="178.6">7</text>
<text x="108.7" y="175">Y3</text>
<text x="108.7" y="177.6">Y4</text>
<text x="134.9" y="178.1">U24</text>
<text x="156.6" y="177.6">RSET2</text>
<text x="156.6" y="175">RSET1</text>
<text x="167.9" y="176">36</text>
<text x="168.1" y="178.6">39</text>
<text x="385.2" y="177">U31</text>
<text x="412.5" y="176.5" transform="rotate(-90 412.5 176.5)">10K</text>
<text x="34.9" y="182.9">ADV761X_DATA15</text>
<text x="34.9" y="180.3">ADV761X_DATA14</text>
<text x="104.7" y="181.1">8</text>
<text x="104.7" y="183.6">9</text>
<text x="108.7" y="180.1">Y5</text>
<text x="108.7" y="182.6">Y6</text>
<text x="108.7" y="185.2">Y7</text>
<text x="130.7" y="181.4">ADV7341</text>
<text x="158" y="185.2">DAC6</text>
<text x="158" y="182.6">DAC5</text>
<text x="158" y="180.1">DAC4</text>
<text x="167.6" y="181.1">38</text>
<text x="167.9" y="183.6">37</text>
<text x="184.9" y="185.2">DAC6</text>
<text x="184.9" y="182.6">DAC5</text>
<text x="184.9" y="180.1">DAC4</text>
<text x="306.2" y="184.1">DAC6</text>
<text x="376.4" y="183.6">1</text>
<text x="380.5" y="185.2">VIN</text>
<text x="380.6" y="180.6">ADA4430-1</text>
<text x="390.8" y="185.2">VS+</text>
<text x="399" y="183.6">6</text>
<text x="102.9" y="186.2">12</text>
<text x="102.9" y="188.7">13</text>
<text x="102.9" y="191.3">22</text>
<text x="108.7" y="187.7">Y8</text>
<text x="108.7" y="190.3">Y9</text>
<text x="158" y="190.3">DAC2</text>
<text x="158" y="187.7">DAC1</text>
<text x="167.9" y="191.3">42</text>
<text x="167.9" y="188.7">43</text>
<text x="167.9" y="186.2">44</text>
<text x="184.9" y="190.3">DAC2</text>
<text x="184.9" y="187.7">DAC1</text>
<text x="206.9" y="186.7">VAA_3V3</text>
<text x="223.7" y="186.2">R123</text>
<text x="224.8" y="190">4K12</text>
<text x="236" y="190">510r</text>
<text x="237.5" y="186.2">R121</text>
<text x="376.4" y="191.3">2</text>
<text x="399" y="191.3">5</text>
<text x="471.1" y="188">VAA_3V3</text>
<text x="495.2" y="188">VAA_3V3</text>
<text x="519.3" y="186.7">VAA_3V3</text>
<text x="32.1" y="195.7">ADV761X_VS_FIELD</text>
<text x="41.7" y="197.9">ADV761X_DE</text>
<text x="41.9" y="193.1">ADV761X_HS</text>
<text x="102.9" y="193.8">23</text>
<text x="102.9" y="196.3">24</text>
<text x="108.7" y="192.8">P_HSYNC</text>
<text x="108.7" y="195.3">P_VSYNC</text>
<text x="108.7" y="197.9">P_BLANK</text>
<text x="157.5" y="192.8">DAC3</text>
<text x="158.4" y="197.9">SCLK</text>
<text x="159.8" y="195.3">SDA</text>
<text x="167.9" y="196.3">21</text>
<text x="167.9" y="193.8">20</text>
<text x="184.7" y="197.9">SCL</text>
<text x="184.7" y="195.3">SDA</text>
<text x="184.9" y="192.8">DAC3</text>
<text x="347.7" y="195.6" transform="rotate(-90 347.7 195.6)">300r</text>
<text x="380.5" y="192.8">GND</text>
<text x="393.1" y="192.8">PD</text>
<text x="412.5" y="196.4" transform="rotate(-90 412.5 196.4)">R137</text>
<text x="450.9" y="197.9">DAC6</text>
<text x="40.8" y="200.6">ADV761X_LLC</text>
<text x="102.9" y="198.9">30</text>
<text x="102.9" y="201.4">11</text>
<text x="102.9" y="204">57</text>
<text x="108.7" y="200.4">CLKIN_A</text>
<text x="108.7" y="203">DGND</text>
<text x="158" y="203">PVDD</text>
<text x="158.4" y="200.4">ALSB</text>
<text x="167.9" y="201.4">34</text>
<text x="167.9" y="198.9">19</text>
<text x="167.9" y="204">33</text>
<text x="187.1" y="199.1">R110</text>
<text x="207" y="199.1">4K7</text>
<text x="376.4" y="198.9">3</text>
<text x="380.5" y="200.4">SAG</text>
<text x="389" y="200.4">VOUT</text>
<text x="399" y="198.9">4</text>
<text x="414" y="201.9">to buffer (ADA4430-1)</text>
<text x="414" y="199.4">Place as close as possible</text>
<text x="477.8" y="201.9">C99</text>
<text x="485.4" y="201.9">C100</text>
<text x="501.9" y="201.9">C101</text>
<text x="509.5" y="201.9">C102</text>
<text x="526" y="201.9">C103</text>
<text x="533.7" y="201.9">C104</text>
<text x="108.7" y="205.5">DGND</text>
<text x="154.3" y="208">GND_IO</text>
<text x="155.4" y="205.5">EXT_LF</text>
<text x="167.9" y="209">40</text>
<text x="167.9" y="206.5">64</text>
<text x="410.6" y="205.5">R138</text>
<text x="430.5" y="205.5">75r</text>
<text x="447" y="209.1">FEC 8731144</text>
<text x="116.6" y="211.3" transform="rotate(-90 116.6 211.3)">S0</text>
<text x="119.1" y="211.3" transform="rotate(-90 119.1 211.3)">S1</text>
<text x="121.7" y="211.3" transform="rotate(-90 121.7 211.3)">S2</text>
<text x="124.2" y="211.3" transform="rotate(-90 124.2 211.3)">S3</text>
<text x="126.8" y="211.3" transform="rotate(-90 126.8 211.3)">S4</text>
<text x="129.3" y="211.3" transform="rotate(-90 129.3 211.3)">S5</text>
<text x="131.8" y="211.3" transform="rotate(-90 131.8 211.3)">S6</text>
<text x="134.4" y="211.3" transform="rotate(-90 134.4 211.3)">S7</text>
<text x="136.9" y="211.3" transform="rotate(-90 136.9 211.3)">S8</text>
<text x="139.5" y="211.3" transform="rotate(-90 139.5 211.3)">S9</text>
<text x="142" y="211.3" transform="rotate(-90 142 211.3)">S_HSYNC</text>
<text x="144.5" y="211.3" transform="rotate(-90 144.5 211.3)">S_VSYNC</text>
<text x="147.1" y="211.3" transform="rotate(-90 147.1 211.3)">PGND</text>
<text x="149.6" y="211.3" transform="rotate(-90 149.6 211.3)">CLKIN_B</text>
<text x="157.5" y="210.6">AGND</text>
<text x="186.9" y="210.8">PVDD_1V8_ENCODER</text>
<text x="347.7" y="215.5" transform="rotate(-90 347.7 215.5)">R127</text>
<text x="477.8" y="211.6">0.1uF</text>
<text x="485.4" y="211.6">10nF</text>
<text x="501.9" y="211.6">0.1uF</text>
<text x="509.5" y="211.6">10nF</text>
<text x="526" y="211.6">0.1uF</text>
<text x="533.7" y="211.6">10nF</text>
<text x="115.1" y="217.1" transform="rotate(-90 115.1 217.1)">51</text>
<text x="117.6" y="217.1" transform="rotate(-90 117.6 217.1)">52</text>
<text x="120.1" y="217.1" transform="rotate(-90 120.1 217.1)">53</text>
<text x="122.7" y="217.1" transform="rotate(-90 122.7 217.1)">54</text>
<text x="125.2" y="217.1" transform="rotate(-90 125.2 217.1)">55</text>
<text x="127.8" y="217.1" transform="rotate(-90 127.8 217.1)">58</text>
<text x="130.3" y="217.1" transform="rotate(-90 130.3 217.1)">59</text>
<text x="132.8" y="217.1" transform="rotate(-90 132.8 217.1)">60</text>
<text x="135.4" y="217.1" transform="rotate(-90 135.4 217.1)">61</text>
<text x="137.9" y="217.1" transform="rotate(-90 137.9 217.1)">62</text>
<text x="140.5" y="217.1" transform="rotate(-90 140.5 217.1)">50</text>
<text x="143" y="217.1" transform="rotate(-90 143 217.1)">49</text>
<text x="145.5" y="217.1" transform="rotate(-90 145.5 217.1)">32</text>
<text x="29.8" y="226.1">ADV761X_DATA16</text>
<text x="148.6" y="223.5" transform="rotate(-90 148.6 223.5)">75r 63</text>
<text x="29.8" y="228.6">ADV761X_DATA17</text>
<text x="29.8" y="231.1">ADV761X_DATA18</text>
<text x="29.8" y="233.7">ADV761X_DATA19</text>
<text x="215.9" y="228.7">PVDD_1V8_ENCODER</text>
<text x="29.8" y="236.2">ADV761X_DATA20</text>
<text x="29.8" y="238.8">ADV761X_DATA21</text>
<text x="196.9" y="239.3" transform="rotate(-90 196.9 239.3)">C96</text>
<text x="206.5" y="239.3" transform="rotate(-90 206.5 239.3)">12nF</text>
<text x="29.8" y="241.3">ADV761X_DATA22</text>
<text x="29.8" y="243.8">ADV761X_DATA23</text>
<text x="148.3" y="240.9" transform="rotate(-90 148.3 240.9)">R108</text>
<text x="351.8" y="245.5">VAA_3V3</text>
<text x="379.3" y="245.8">VAA_3V3</text>
<text x="404.4" y="245.8">VAA_3V3</text>
<text x="32.3" y="251.5">ADV761X_VS_FIELD</text>
<text x="42" y="248.9">ADV761X_HS</text>
<text x="67.7" y="251.2">R112</text>
<text x="67.7" y="248.7">R113</text>
<text x="87.6" y="251.2">75r</text>
<text x="87.6" y="248.7">75r</text>
<text x="185.6" y="246.9">R118</text>
<text x="201.9" y="246.9">169R</text>
<text x="213.4" y="247.4" transform="rotate(-90 213.4 247.4)">C97</text>
<text x="223.1" y="247.4" transform="rotate(-90 223.1 247.4)">150nF</text>
<text x="182.8" y="258.5">CLOSE AS POSSIBLE TO AND ON</text>
<text x="183.1" y="261.9">SAME SIDE OF PCB AS ADV7341</text>
<text x="320.9" y="273.9">FEC 8731144</text>
<text x="353.6" y="274.8">D12</text>
<text x="363.3" y="272.9" transform="rotate(-90 363.3 272.9)">BAT54S</text>
<text x="381.5" y="274.6">D13</text>
<text x="391.2" y="272.9" transform="rotate(-90 391.2 272.9)">BAT54S</text>
<text x="406.7" y="274.8">D14</text>
<text x="416.6" y="272.9" transform="rotate(-90 416.6 272.9)">BAT54S</text>
<text x="309.6" y="280.7">DAC1</text>
<text x="329" y="277.5">DAC1</text>
<text x="465.3" y="280.2">6</text>
<text x="328.5" y="287.1">DAC2</text>
<text x="337.4" y="287.8">FEC 8731144</text>
<text x="465.3" y="285.2">5</text>
<text x="57.6" y="290.6">PVDD_1V8_ENCODER</text>
<text x="101.8" y="291.1">VAA_3V3</text>
<text x="137" y="292.4">VCC_3V3_TX_ENC</text>
<text x="185.4" y="292.6">VDD_1V8_ENCODER</text>
<text x="309.6" y="290.8">DAC2</text>
<text x="465.3" y="290.3">4</text>
<text x="328.8" y="298.1">DAC3</text>
<text x="337.4" y="298">FEC 8731144</text>
<text x="465.3" y="295.4">3</text>
<text x="72.6" y="304.3">C209</text>
<text x="82.8" y="304.3">C210</text>
<text x="108.2" y="304.3">C205</text>
<text x="118.4" y="304.3">C206</text>
<text x="148.8" y="304.3">C195</text>
<text x="159" y="304.3">C196</text>
<text x="183.1" y="304.3">C201</text>
<text x="194.6" y="304.3">C202</text>
<text x="207.3" y="304.3">C190</text>
<text x="218.7" y="304.3">C197</text>
<text x="309.6" y="301">DAC3</text>
<text x="465.3" y="305.6">1</text>
<text x="465.3" y="300.5">2</text>
<text x="345.2" y="306.1" transform="rotate(-90 345.2 306.1)">75r</text>
<text x="373.1" y="306.1" transform="rotate(-90 373.1 306.1)">75r</text>
<text x="398.5" y="306.1" transform="rotate(-90 398.5 306.1)">75r</text>
<text x="72.6" y="314">10nF</text>
<text x="82.8" y="314">0.1uF</text>
<text x="108.2" y="314">1uF</text>
<text x="118.4" y="314">10nF</text>
<text x="148.8" y="314">10nF</text>
<text x="159" y="314">0.1uF</text>
<text x="183.1" y="314">10nF</text>
<text x="194.6" y="314">0.1uF</text>
<text x="207.3" y="314">10nF</text>
<text x="218.7" y="314">0.1uF</text>
<text x="467.8" y="313.7">PHONO3</text>
<text x="472" y="318.3">P4</text>
<text x="345.2" y="326" transform="rotate(-90 345.2 326)">R139</text>
<text x="373.1" y="326" transform="rotate(-90 373.1 326)">R140</text>
<text x="398.5" y="326" transform="rotate(-90 398.5 326)">R141</text>
<text x="443" y="348">COMPANY:</text>
<text x="443" y="360.7">TITLE:</text>
<text x="379.5" y="369.6">DRAWN:</text>
<text x="417.6" y="369.6">DATED:</text>
<text x="379.5" y="379.7">CHECKED:</text>
<text x="417.6" y="379.7">DATED:</text>
<text x="453.4" y="381">CODE:</text>
<text x="477.5" y="381">SIZE:</text>
<text x="514.4" y="381">DRAWING NO:</text>
<text x="558.8" y="381">REV:</text>
<text x="379.5" y="389.9">QUALITY CONTROL:</text>
<text x="417.6" y="389.9">DATED:</text>
<text x="379.5" y="400">RELEASED:</text>
<text x="417.6" y="400">DATED:</text>
<text x="443.2" y="403.9">SCALE:</text>
<text x="524.5" y="403.9">SHEET:</text>
<text x="539.6" y="403.9">OF</text>
</g>
</svg>
